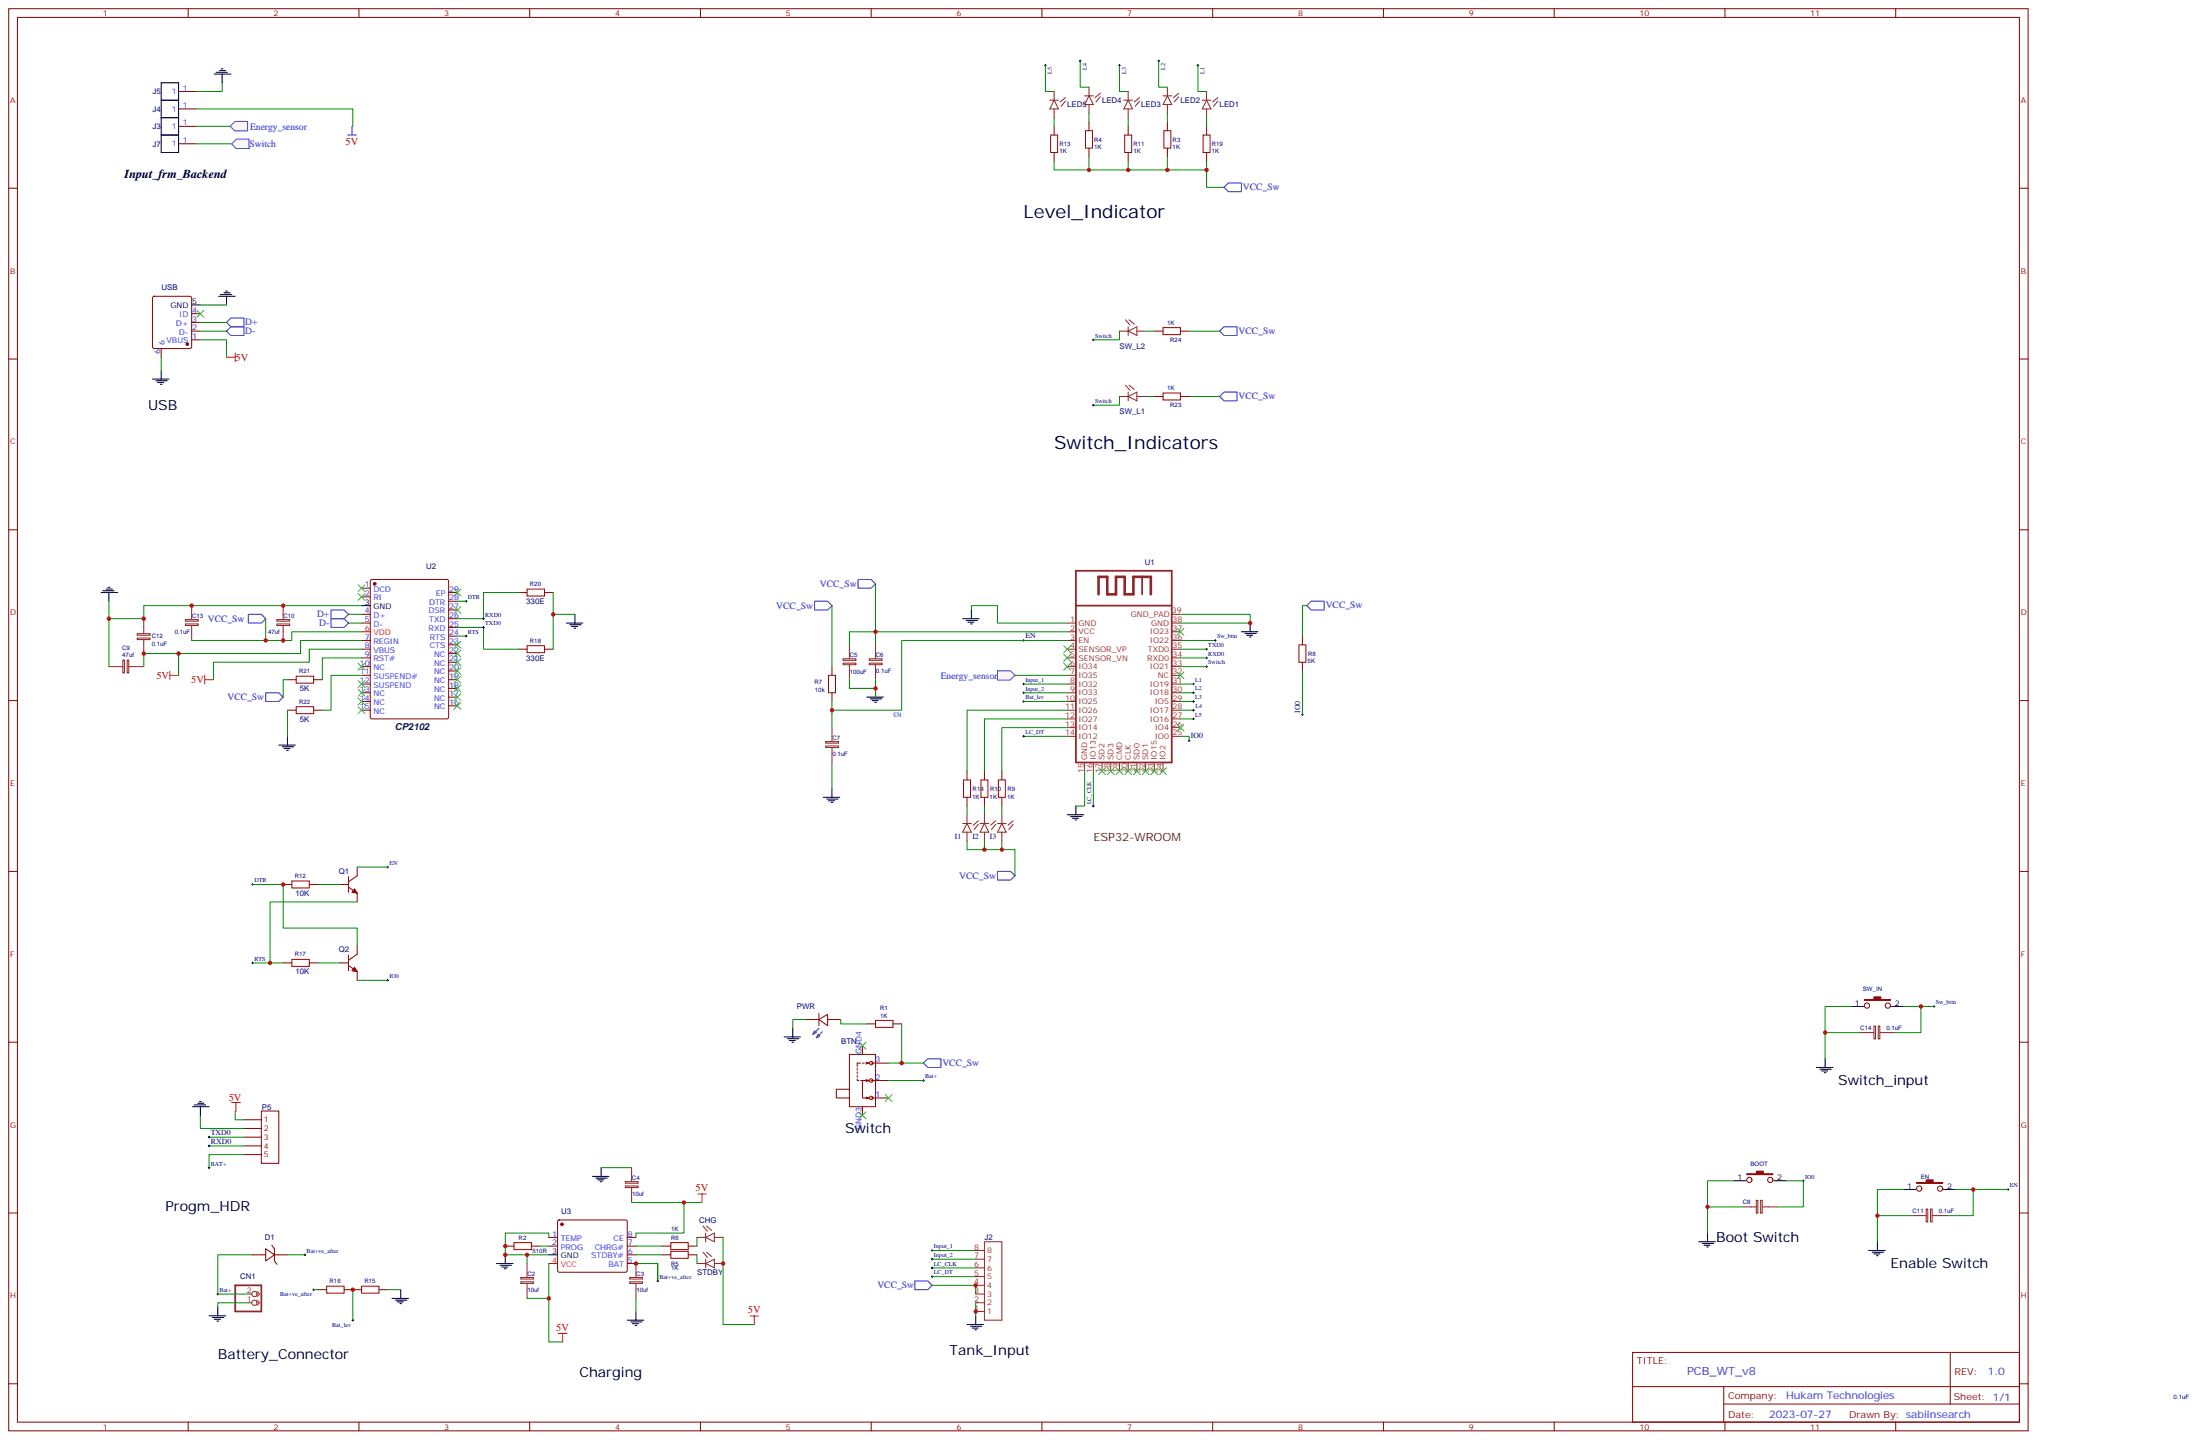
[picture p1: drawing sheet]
<svg xmlns="http://www.w3.org/2000/svg" width="891mm" height="583mm" viewBox="0 0 891 583" stroke-linecap="round" stroke-linejoin="round" font-family="sans-serif">
<path d="M105.8 449.8h7.1v21.2h-7.1z" fill="#fff" stroke="#800000" stroke-width=".4"/>
<path d="M98.8 453.3h7M98.8 456.8h7M98.8 460.4h7M98.8 463.9h7M98.8 467.4h7" fill="none" stroke="#800000" stroke-width=".4"/>
<g fill="none" stroke="#8c2424" stroke-width=".4">
<path d="M426.9 37v3.6M431.4 39.5l-2.1 1.8M439.2 38.8h3.5M441 38.8l1.7 3.5h-3.5zM441 35.3v3.5M445.6 39.2l-1.8 2.1M445.6 37.7l-2.2 1.8M456.8 37v3.6M461.4 39.5l-2.1 1.8M471 38.8h3.5M472.7 38.8l1.8 3.5h-3.5zM472.7 35.3v3.5"/>
<path d="M477.3 39.2l-1.8 2.1M477.3 37.7l-2.1 1.8M488.6 37v3.6M493.2 39.5l-2.1 1.8M425.1 40.6h3.5M426.9 40.6l1.7 3.5h-3.5zM426.9 44.1v3.5M431.4 40.9l-1.7 2.1M441 42.3v3.6M455.1 40.6h3.5M456.8 44.1v3.5M456.8 40.6l1.8 3.5h-3.5z"/>
<path d="M461.4 40.9l-1.7 2.1M472.7 42.3v3.6M486.8 40.6h3.6M488.6 40.6l1.8 3.5h-3.6zM488.6 44.1v3.5M493.2 40.9l-1.8 2.1M455.8 155.9l1.8 2.1M456.8 158.8v3.5M457.2 155.9l2.1 1.8M453.3 160.5h3.5M456.8 160.5l3.6-1.7v3.5zM460.4 160.5h3.5"/>
<path d="M55.6 256.5h5.1v.7h-5.1zM55.6 258.3h5.1v.6h-5.1zM58.2 250.5v6M58.2 258.9v5.7M75.1 252.6h5.2v.6h-5.2zM75.1 250.8h5.2v.7h-5.2zM77.6 245.2v5.6M77.6 253.3v6M112.1 252.6h5.2v.6h-5.2zM112.1 250.8h5.2v.7h-5.2zM114.7 245.2v5.6M114.7 253.3v6"/>
<path d="M432.2 259.3h3.5M432.2 255.8h3.5M432.2 252.2h3.5M474.5 259.3h3.5M474.5 255.8h3.5M474.5 252.2h3.5M474.5 248.7h3.5M44.1 269.9h5.6M49.7 267.2h.7v5.2h-.7zM51.5 267.2h.6v5.2h-.6zM52.2 269.9h6M341.4 268.5h5.2v.6h-5.2z"/>
<path d="M341.4 266.7h5.2v.6h-5.2zM344 261.1v5.6M344 269.2v6M352 268.5h5.2v.6h-5.2zM352 266.7h5.2v.6h-5.2zM354.5 261.1v5.6M354.5 269.2v6M432.2 276.9h3.5M432.2 273.4h3.5M432.2 269.9h3.5M432.2 266.3h3.5M432.2 262.8h3.5"/>
<path d="M474.5 276.9h3.5M474.5 273.4h3.5M474.5 269.9h3.5M474.5 266.3h3.5M474.5 262.8h3.5M336.9 294.6v5.6M432.2 298.1h3.5M432.2 294.6h3.5M432.2 291h3.5M432.2 287.5h3.5M432.2 284h3.5M432.2 280.5h3.5"/>
<path d="M474.5 298.1h3.5M474.5 294.6h3.5M474.5 291h3.5M474.5 287.5h3.5M474.5 284h3.5M474.5 280.5h3.5M334.4 302h5.1v.6h-5.1zM334.4 300.2h5.1v.6h-5.1zM336.9 302.7v6M439.2 308.7v3.5M442.7 308.7v3.5M446.3 308.7v3.5"/>
<path d="M449.8 308.7v3.5M453.3 308.7v3.5M456.8 308.7v3.5M460.4 308.7v3.5M463.9 308.7v3.5M467.4 308.7v3.5M471 308.7v3.5M753.2 418h5.6M758.8 415.4h.7v5.2h-.7zM760.6 415.4h.6v5.2h-.6zM761.3 418h6M253.2 478.4h5.2v.6h-5.2z"/>
<path d="M255.8 472.7v5.7M253.2 480.1h5.2v.7h-5.2zM255.8 480.8v6M284.7 496.4l1.8 2.1M285.8 499.2v3.5M286.1 496.4l2.1 1.7M705.6 488.6h5.6M711.2 486h.6v5.1h-.6zM713 486h.6v5.1h-.6zM713.7 488.6h6M774.3 492.1h5.7M780 489.5h.6v5.2h-.6z"/>
<path d="M781.8 489.5h.6v5.2h-.6zM782.5 492.1h6M210.9 518.9h5.2v.7h-5.2zM210.9 517.2h5.2v.6h-5.2zM213.4 511.5v5.7M213.4 519.6v6M255 518.9h5.2v.7h-5.2zM255 517.2h5.2v.6h-5.2zM257.5 511.5v5.7M257.5 519.6v6M282.2 500.9h3.6M282.2 511.5h3.6"/>
<path d="M284.7 506.9l1.8 2.2M285.8 500.9l3.5-1.7v3.5zM285.8 509.8v3.5M285.8 511.5l3.5-1.7v3.5zM286.1 506.9l2.1 1.8M289.3 500.9h3.5M289.3 511.5h3.5M395.1 516.8h3.5M395.1 513.3h3.5M395.1 506.2h3.5M395.1 509.8h3.5M398.6 502.7h7.1v31.8h-7.1z"/>
<path d="M100.5 523.9h1.5M100.5 527.4h1.5M104.1 522.8l1 1.1-1 1M104.1 526.3l1 1.1-1 1.1M395.1 523.9h3.5M395.1 527.4h3.5M395.1 520.3h3.5M395.1 530.9h3.5"/>
<circle cx="103" cy="523.9" r="1.06"/>
<circle cx="103" cy="527.4" r="1.06"/>
</g>
<path d="M435.7 231.1h38.8v77.6h-38.8zM462.5 233.5v7.1M435.7 245.2h38.8M95.2 520.3h10.6v10.6h-10.6z" fill="none" stroke="#8c2424" stroke-width=".71"/>
<path d="M444.9 240.6v-7.1h3.5v7.1h3.5v-7.1h3.5v7.1h3.6v-7.1h7v7.1" fill="none" stroke="#8c2424" stroke-width="1.1"/>
<g fill="none" stroke="#a10000" stroke-width=".4">
<path d="M425.4 54.7h2.9v7h-2.9zM439.6 52.9h2.8v7.1h-2.8zM455.4 54.7h2.9v7h-2.9zM471.3 52.9h2.8v7.1h-2.8zM487.2 54.7h2.8v7h-2.8zM471 159.1h7v2.8h-7zM213.4 238.5h7.1v2.8h-7.1zM119.9 273.8h7.1v2.8h-7.1zM213.4 261.4h7.1v2.8h-7.1zM335.5 273.4h2.8v7.1h-2.8zM526 261.1h2.8v7h-2.8zM119.9 286.1h7.1v2.8h-7.1z"/>
<path d="M208.1 503.1h7.1v2.8h-7.1zM271.6 506.6h7.1v2.8h-7.1zM271.6 503.1h7.1v2.8h-7.1zM132.3 520.7h7v2.8h-7zM146.4 520.7h7.1v2.8h-7.1z"/>
</g>
<g fill="none" stroke="#870000" stroke-width=".4">
<path d="M3.5 3.5h817.8v575.8h-817.8zM7.1 7.1h810.6v568.6h-810.6zM76.2 3.5v3.6M145.3 3.5v3.6M214.5 3.5v3.6M283.6 3.5v3.6M352.8 3.5v3.6M421.9 3.5v3.6M491.1 3.5v3.6M560.2 3.5v3.6M629.4 3.5v3.6M698.5 3.5v3.6"/>
<path d="M767.6 3.5v3.6M426.9 51.2v3.5M441 49.4v3.5M441 60v3.5M456.8 51.2v3.5M472.7 49.4v3.5M472.7 60v3.5M488.6 51.2v3.5M3.5 76.2h3.6M426.9 61.7v3.6M456.8 61.7v3.6M488.6 61.7v3.6"/>
<path d="M817.7 76.2h3.6M62 120.2l.4-.3 15 .3 .2 20.2-.2 .5-15 .2-.5-.2-.2-20.3zM77.6 127h3.5M77.6 130.5h3.5M77.6 134.1h3.5M77.6 137.6h3.5M3.5 145.3h3.6M65.3 141.1v3.5M817.7 145.3h3.6M467.4 160.5h3.6M478 160.5h3.5M3.5 214.5h3.6"/>
<path d="M817.7 214.5h3.6M146.4 238.1h3.5M150.2 234.8l.4-.2h30.4l.6 .4 .1 55.3-.5 .7h-30.6l-.6-.4-.1-55.3zM181.7 239.9h3.5M209.9 239.9h3.5M220.5 239.9h3.5M146.4 241.7h3.5M146.4 248.7h3.5M146.4 252.2h3.5M146.4 259.3h3.5M181.7 257.5h3.5M181.7 254h3.5"/>
<path d="M181.7 250.5h3.5M181.7 246.9h3.5M181.7 243.4h3.5M527.4 257.5v3.6M116.4 275.2h3.5M127 275.2h3.5M146.4 262.8h3.5M146.4 266.3h3.5M146.4 269.9h3.5M146.4 273.4h3.5M146.4 276.9h3.5M181.7 278.7h3.5"/>
<path d="M181.7 275.2h3.5M181.7 271.6h3.5M181.7 268.1h3.5M181.7 264.6h3.5M181.7 261.1h3.5M209.9 262.8h3.5M220.5 262.8h3.5M336.9 269.9v3.5M527.4 268.1v3.5M3.5 283.6h3.6M116.4 287.5h3.5M127 287.5h3.5"/>
<path d="M146.4 280.5h3.5M146.4 284h3.5M146.4 287.5h3.5M181.7 285.7h3.5M181.7 282.2h3.5M336.9 280.5v3.5M817.7 283.6h3.6M3.5 352.8h3.6M817.7 352.8h3.6M3.5 421.9h3.6M344 426.9h10.5v21.1h-10.5zM347.1 436.7v.7h.7"/>
<path d="M347.1 432.5v.7M347.1 433.9v.7M347.1 435.3v.7M348.5 430.4h-1.4v1.4M348.5 437.4h.7M349.2 423.3v3.6M349.2 430.4h.8M350.7 430.4h.7M350.7 430l1.4 .4-1.4 .3M350.7 437.1l1.4 .3M352.1 437.4h-2.9v7.1h2.9M352.1 437.4l-1.4 .4"/>
<path d="M352.8 430.4h7M352.8 437.4h7M817.7 421.9h3.6M344 441h-5.3v3.5h5.3M349.2 448v3.6M350.7 444.1l1.4 .4M352.1 444.5l-1.4 .4M352.8 444.5h7M3.5 491.1h3.6M226 494.1l.5-.2h26.8l.5 .2 .2 .5-.1 20-.6 .5-27.1-.1-.4-.7v-19.7zM817.7 491.1h3.6M204.6 504.5h3.5"/>
<path d="M215.2 504.5h3.5M222.2 504.5h3.6M222.2 500.9h3.6M254 504.5h3.5M254 508h3.5M254 500.9h3.5M254 511.5h3.5M268.1 504.5h3.5M268.1 508h3.5M278.7 504.5h3.5M278.7 508h3.5M128.8 522.1h3.5"/>
<path d="M139.3 522.1h7.1M153.5 522.1h3.5M661.1 547.5h156.6v28.2h-156.6zM789.7 547.5v20.9M3.5 560.2h3.6M76.2 575.7v3.6M145.3 575.7v3.6M214.5 575.7v3.6M283.6 575.7v3.6M352.8 575.7v3.6M421.9 575.7v3.6M491.1 575.7v3.6"/>
<path d="M560.2 575.7v3.6M629.4 575.7v3.6M661.1 561.4h156.5M698 568.4h119.6M698 561.4v14.1M698.5 575.7v3.6M767.6 575.7v3.6M817.7 560.2h3.6"/>
<circle cx="756" cy="407.1" r="1.06"/>
<circle cx="764.5" cy="407.1" r="1.06"/>
<circle cx="352.8" cy="437.4" r=".71"/>
<circle cx="352.8" cy="430.4" r=".71"/>
<circle cx="352.8" cy="444.5" r=".71"/>
<circle cx="708.4" cy="477.7" r="1.06"/>
<circle cx="716.8" cy="477.7" r="1.06"/>
<circle cx="777.2" cy="481.2" r="1.06"/>
<circle cx="785.6" cy="481.2" r="1.06"/>
</g>
<g fill="none" stroke="#000" stroke-width=".4">
<path d="M423 26.5h.7M423.3 26.1v.7M437.1 24.7h.7M437.4 24.3v.7M453 26.5h.7M453.3 26.1v.7M468.8 24.7h.7M469.2 24.3v.7M484.7 26.5h.7M485.1 26.1v.7M88.5 119.9h6.7M89.3 119.2h4.5"/>
<path d="M90.7 118.5h2.4M91.4 117.8h.7M91.7 119.9v3.6M77.6 123.5h3.5M61.7 153.5h6.7M63.1 154.2h4.6M63.9 154.9h2.4M64.9 155.6h.7M65.3 149.9v3.6M442.4 164h.7M442.7 163.7v.7M40.9 239.9h6.7"/>
<path d="M41.6 239.2h4.6M43 238.5h2.5M43.7 237.8h.7M44.1 239.9v3.5M146.4 245.2h3.5M195.4 250.5h.7M195.4 254h.7M195.8 250.1v.7M195.8 253.6v.8M229.3 252.2h6.7M230.7 252.9h4.6M231.4 253.6h2.5"/>
<path d="M232.5 254.4h.7M232.8 248.7v3.5M389.8 250.5h6.7M391.2 251.2h4.6M391.9 251.9h2.5M393 252.6h.7M393.3 246.9v3.6M414.2 259.3h.7M414.5 258.9v.7M502.7 255.8h6.7M504.1 256.5h4.6M504.8 257.2h2.5"/>
<path d="M505.9 257.9h.7M506.2 252.2v3.6M354.5 278.7v3.5M483 276.9h.7M483.3 276.6v.7M488.2 266.3h.7M488.2 262.8h.7M488.2 269.9h.7M488.6 262.5v.7M488.6 266v.7M488.6 269.5v.7M116.4 298.1v3.5"/>
<path d="M351 282.2h6.7M352.4 282.9h4.6M353.1 283.6h2.5M354.2 284.3h.7M414.2 298.1h.7M414.5 297.7v.7M481.2 299.9h.7M481.5 299.5v.7M483 280.5h.7M483.3 280.1v.7M527 289.3h.8M527.4 288.9v.7"/>
<path d="M112.9 301.6h6.7M114.3 302.3h4.6M115 303h2.5M116.1 303.7h.7M336.9 319.3v3.5M333.4 322.8h6.7M334.8 323.5h4.6M335.5 324.2h2.5M336.5 324.9h.8M432.2 329.8h6.7M433.6 330.6h4.5M434.3 331.3h2.4"/>
<path d="M435.3 332h.7M435.7 326.3v3.5M749.7 407.5h4.9M765.9 407.5h4.9M782.8 407.5h.7M783.2 407.1v.7M373.6 437.4h.7M373.9 437.1v.7M735.5 432.2h6.7M737 432.9h4.5M737.7 433.6h2.4M738.7 434.3h.7"/>
<path d="M739.1 428.6v3.6M239.9 476.2h6.7M241.3 477h4.6M242 477.7h2.5M243.1 478.4h.7M243.4 472.7v3.5M702 478h5M718.3 478h4.9M729.9 478h.7M730.2 477.7v.7M691.4 499.2v3.5M770.8 481.5h5"/>
<path d="M787 481.5h5M812.8 481.5h.7M813.2 481.2v.7M201.1 511.5h6.7M202.5 512.2h4.6M203.2 512.9h2.5M204.3 513.6h.7M204.6 508v3.5M222.2 508h3.6M266 518.6h.7M266.3 518.2v.7M377.1 506.2h.7"/>
<path d="M377.1 516.8h.7M377.1 513.3h.7M377.1 509.8h.7M377.5 505.9v.7M377.5 509.4v.7M377.5 512.9v.7M377.5 516.5v.7M687.9 502.7h6.7M689.3 503.4h4.6M690 504.1h2.5M691.1 504.8h.7M756.7 506.2h6.7"/>
<path d="M758.1 506.9h4.6M758.8 507.6h2.5M759.9 508.4h.7M760.2 502.7v3.5M84.7 532.7h6.7M86.1 533.4h4.6M86.8 534.1h2.5M87.8 523.9h.7M87.8 534.8h.7M88.2 523.5v.7M88.2 529.2v3.5M126.6 522.1h.8"/>
<path d="M127 521.8v.7M142.5 534.5h.7M142.9 534.1v.7M158.7 525.6h6.8M160.2 526.3h4.5M160.9 527h2.4M161.9 527.8h.7M162.3 522.1v3.5M254 534.5h6.7M255.4 535.2h4.6M256.1 535.9h2.5M257.2 536.6h.7"/>
<path d="M257.5 530.9v3.6M391.6 536.2h6.7M393 536.9h4.6M393.7 537.6h2.5M394.8 538.3h.7M395.1 532.7v3.5"/>
</g>
<g fill="#870000" stroke="#870000" stroke-width=".4">
<path d="M776.1 478.7h3.9v-1h2.8v1h3.9v.4h-10.6z"/>
<path d="M707.3 475.2h3.9v-1.1h2.8v1.1h3.9v.3h-10.6z"/>
<path d="M754.9 404.6h3.9v-1h2.8v1h3.9v.4h-10.6z"/>
<circle cx="75.8" cy="139.3" r=".53"/>
<circle cx="227.5" cy="495.7" r=".53"/>
<circle cx="151.7" cy="236.4" r=".53"/>
</g>
<g fill="none" stroke="#008700" stroke-width=".4">
<path d="M423.3 26.5v10.5h3.6M437.4 24.7v10.6h3.6M453.3 26.5v10.5h3.5M469.2 24.7v10.6h3.5M485.1 26.5v10.5h3.5M426.9 47.6v3.6M441 45.9v3.5M456.8 47.6v3.6M472.7 45.9v3.5M488.6 47.6v3.6M426.9 65.3v3.5h29.9M441 63.5v5.3"/>
<path d="M456.8 65.3v3.5h15.9M472.7 63.5v5.3h15.9M488.6 65.3v10.5h7.1M81.1 137.6h10.6v7M81.1 123.5h10.6M81.1 130.5h10.6M81.1 134.1h10.6M65.3 144.6v5.3M453.3 160.5v3.5h-10.6M463.9 160.5h3.5M481.5 160.5h12.4M209.9 239.9h-14.1v10.6h-10.6"/>
<path d="M224 239.9v8.8M354.5 236.4v19.4h77.7M44.1 243.4v26.5M77.6 259.3h30M107.6 250.5v8.8h10.6v-3.5h28.2M141.1 248.7h5.3M141.1 252.2h5.3M146.4 259.3h-24.7v5.3h-63.5v5.3M146.4 245.2h-88.2v5.3h-14.1M185.2 254h10.6v8.8h14.1M232.8 248.7h-8.8v14.1M336.9 245.2v24.7"/>
<path d="M393.3 246.9v-1.7h10.6v7h28.3M432.2 259.3h-67.1v28.2h-28.2v-3.5M478 248.7h28.2v3.5h-28.2M529.2 245.2h-1.8v12.3M72.3 264.6v8.8M116.4 275.2h-1.7v7M146.4 266.3h-15.9v8.9M146.4 262.8h-21.2v5.3h-38.8v7.1M146.4 273.4h-12.3v14.1h-3.6M344 261.1v-5.3h10.5v5.3M344 275.2v3.5h10.5M354.5 275.2v7"/>
<path d="M478 269.9h10.6M478 266.3h10.6M478 262.8h10.6M478 276.9h5.3M527.4 271.6v17.7M116.4 287.5v10.6M336.9 287.5v7.1M414.5 298.1h17.7M478 298.1h3.5v1.8M478 280.5h5.3M336.9 308.7v10.6M439.2 312.2v14.1h-3.5"/>
<path d="M442.7 312.2v14.1M739.1 418h14.1M749.7 407.5h-10.6v21.1M770.8 407.5h12.4M777.9 407.5v10.5h-10.6M359.8 437.4h14.1M359.8 430.4h14.1M81.1 451.6v5.2h17.7M95.2 449.8v3.5h3.6M84.7 463.9h14.1M98.8 467.4h-14.1v5.3M243.4 472.7h12.4"/>
<path d="M702 478h-10.6v21.2M723.2 478h7v10.6h-10.5M255.8 486.8h21.1M284 486.8h-7.1v12.4h-19.4v1.7M691.4 488.6h14.2M760.2 492.1h14.1M770.8 481.5h-10.6v21.2M792 481.5h21.2M799 481.5v10.6h-10.5M102.3 508h-14.1v15.9h12.3M213.4 508v3.5M218.7 504.5h3.5"/>
<path d="M222.2 500.9v-1.7h-17.6v8.8h17.6M222.2 511.5v31.8h5.3M257.5 511.5h8.8v7.1M257.5 504.5h10.6M257.5 508h10.6M282.2 500.9v3.6M282.2 508v3.5M292.8 500.9v35.3M377.5 516.8h17.6M377.5 513.3h17.6M377.5 506.2h17.6M377.5 509.8h17.6"/>
<path d="M100.5 527.4h-12.3v1.8M127 522.1h1.8M142.9 522.1v12.4M157 522.1h5.3M213.4 525.6h8.8M257.5 525.6v5.3M377.5 520.3h17.6v3.6M395.1 527.4v5.3"/>
</g>
<g fill="none" stroke="#3c3" stroke-width=".4">
<path d="M79.7 125.6l2.8 2.8M82.5 125.6l-2.8 2.8M145 236.7l2.8 2.8M147.8 236.7l-2.8 2.8M183.8 238.5l2.8 2.8M186.6 238.5l-2.8 2.8M145 240.2l2.8 2.9M147.8 240.2l-2.8 2.9M183.8 259.6l2.8 2.9M183.8 245.5l2.8 2.9M186.6 259.6l-2.8 2.9M186.6 245.5l-2.8 2.9"/>
<path d="M145 268.5l2.8 2.8M145 275.5l2.8 2.8M145 279l2.8 2.9M147.8 268.5l-2.8 2.8M147.8 275.5l-2.8 2.8M147.8 279l-2.8 2.9M183.8 277.3l2.8 2.8M183.8 266.7l2.8 2.8M183.8 263.2l2.8 2.8M186.6 277.3l-2.8 2.8M186.6 266.7l-2.8 2.8M186.6 263.2l-2.8 2.8"/>
<path d="M430.7 264.9l2.9 2.9M430.7 261.4l2.9 2.8M433.6 264.9l-2.9 2.9M433.6 261.4l-2.9 2.8M476.6 272l2.8 2.8M479.4 272l-2.8 2.8M145 282.6l2.8 2.8M145 286.1l2.8 2.8M147.8 282.6l-2.8 2.8M147.8 286.1l-2.8 2.8M183.8 284.3l2.8 2.9M183.8 280.8l2.8 2.8"/>
<path d="M186.6 284.3l-2.8 2.9M186.6 280.8l-2.8 2.8M476.6 293.2l2.8 2.8M479.4 293.2l-2.8 2.8M444.9 310.8l2.8 2.8M447.7 310.8l-2.8 2.8M448.4 310.8l2.8 2.8M451.2 310.8l-2.8 2.8M451.9 310.8l2.8 2.8M454.7 310.8l-2.8 2.8M455.4 310.8l2.9 2.8M458.3 310.8l-2.9 2.8"/>
<path d="M459 310.8l2.8 2.8M461.8 310.8l-2.8 2.8M462.5 310.8l2.8 2.8M465.3 310.8l-2.8 2.8M347.8 421.9l2.9 2.8M350.7 421.9l-2.9 2.8M347.8 450.1l2.9 2.9M350.7 450.1l-2.9 2.9M358.4 443.1l2.8 2.8M361.2 443.1l-2.8 2.8"/>
</g>
<path d="M146.4 255.8h3.5M222.2 511.5h3.6" fill="none" stroke="#f00" stroke-width=".4"/>
<path d="M93.5 128.8h5.3v3.5h-5.3l-1.8-1.8zM93.5 132.3h5.3v3.5h-5.3l-1.8-1.7zM347.5 234.6h5.3l1.7 1.8-1.7 1.7h-5.3zM100.5 248.7h5.3l1.8 1.8-1.8 1.7h-5.3zM134.1 246.9h5.2l1.8 1.8-1.8 1.8h-5.2zM134.1 250.5h5.2l1.8 1.7-1.8 1.8h-5.2zM107.6 280.5h5.3l1.8 1.7-1.8 1.8h-5.3z" fill="none" stroke="#00f" stroke-width=".4"/>
<path d="M91.7 144.6h3.5M95.2 142.9v3.5M68.8 273.4h3.5M68.8 271.6v3.6M82.9 275.2h3.5M82.9 273.4v3.5" fill="none" stroke="#f30" stroke-width=".4"/>
<path d="M403.8 271.6h5.3l1.9 1.8-2 1.9h-5.1z" fill="#fff7f7" stroke="#420aff" stroke-width=".4"/>
<path d="M90 33.5v3.5h-10.6M79.4 44.1h63.5v7.1M79.4 51.2h14.1M79.4 58.2h14.1M478 259.3h14.1M411 273.4h21.2M414.5 276.9h17.7M414.5 280.5h17.7M414.5 284h17.7" fill="none" stroke="#008700" stroke-width=".4"/>
<path d="M65.3 33.5h7v7.1h-7zM65.3 40.6h7v7h-7zM65.3 47.6h7v7.1h-7zM65.3 54.7h7v7h-7zM491.8 259.3h.7M492.1 258.9v.7M414.2 276.9h.7M414.5 276.6v.7M414.2 280.5h.7M414.2 284h.7M414.5 280.1v.7M414.5 283.6v.7" fill="none" stroke="#000" stroke-width=".4"/>
<path d="M430.7 268.5l2.9 2.8M433.6 268.5l-2.9 2.8" fill="none" stroke="#3c3" stroke-width=".4"/>
<path d="M72.3 37h7.1M72.3 44.1h7.1M72.3 51.2h7.1M72.3 58.2h7.1" fill="none" stroke="#870000" stroke-width=".4"/>
<g fill="#fff7f7" stroke="#420aff" stroke-width=".4">
<path d="M93.2 51.1l2-1.9h5l.1 3.7h-5.3z"/>
<path d="M93.8 58.3l2-2h5l.1 3.8h-5.3z"/>
</g>
<g fill="none" stroke="#00f" stroke-width=".4">
<path d="M140.8 54.6h3.5M142.6 51.1v3.5M495.7 75.8l1.7-1.7h5.3v3.5h-5.3zM493.9 134.1l1.8-1.8h5.2v3.5h-5.2zM493.9 160.5l1.8-1.7h5.2v3.5h-5.2zM329.8 243.4h5.3l1.8 1.8-1.8 1.7h-5.3zM529.2 245.2l1.7-1.8h5.3v3.5h-5.3zM403.9 352.8h5.3l1.8 1.7-1.8 1.8h-5.3zM329.8 417.3l.8 .7-1.5 .7zM331.3 418.7l.7 .8-1.4 .7zM331.6 416.3l-2.5 2.4M333 417.7l-2.4 2.5"/>
<path d="M373.9 430.4l1.8-1.8h5.3v3.6h-5.3zM370.4 518.6h5.3l1.8 1.7-1.8 1.8h-5.3z"/>
</g>
<g fill="none" stroke="#000" stroke-width=".4">
<path d="M86.8 30h6.7M87.5 29.3h4.6M88.9 28.6h2.5M89.6 27.9h.7M90 30v3.5M442.4 137.6h.7M442.7 137.2v.7M188.4 243.4h.7M188.4 257.5h.7M188.7 243.1v.7M188.7 257.2v.7M483 284h.7"/>
<path d="M483 287.5h.7M483 291h.7M483.3 283.6v.7M483.3 287.2v.7M483.3 290.7v.7M442.4 326.3h.7M442.7 326v.7M102 358.1h.7M102.3 357.7v.7M156.6 351h.7M157 350.7v.7M102 389.8h.7"/>
<path d="M102.3 389.5v.7M156.6 396.9h.7M157 396.5v.7M317.5 419.8h6.7M321 416.3v3.5M318.9 420.5h4.6M319.6 421.2h2.5M320.7 421.9h.7M78 448h6.7M78.7 447.3h4.6M80.1 446.6h2.4M80.8 445.9h.7"/>
<path d="M81.1 448v3.6M84.3 472.7h.7M84.3 463.9h.7M84.3 460.4h.7M84.7 460v.7M84.7 463.5v.8M84.7 472.4v.7M123.1 508h.7M123.5 507.6v.8"/>
</g>
<path d="M471 132.6h7v2.9h-7zM390.2 315.7h2.8v7.1h-2.8zM397.2 315.7h2.8v7.1h-2.8zM404.3 315.7h2.8v7.1h-2.8zM118.2 356.7h7v2.8h-7zM118.2 388.4h7v2.8h-7zM354.5 413.1h7.1v2.8h-7.1z" fill="none" stroke="#a10000" stroke-width=".4"/>
<g fill="none" stroke="#870000" stroke-width=".4">
<path d="M467.4 134.1h3.6M478 134.1h3.5M391.6 312.2v3.5M398.6 312.2v3.5M405.7 312.2v3.5M391.6 322.8v3.5M398.6 322.8v3.5M405.7 322.8v3.5M114.7 358.1h3.5M125.2 358.1h3.6M137.6 358.1h3.5M141.1 359.1l3.5 2.5v3.5"/>
<path d="M141.1 354.9v6.3M144.6 351v3.5l-3.5 2.5M114.7 389.8h3.5M125.2 389.8h3.6M137.6 389.8h3.5M141.1 390.9l3.5 2.4v3.6M141.1 386.6v6.4M144.6 382.8v3.5l-3.5 2.5M326.3 412.7h5.3M331.6 412.7l3.5-2.1v4.6zM331.6 410.3v4.9M335.1 412.7h5.3"/>
<path d="M351 414.5h3.5M361.6 414.5h3.5M102.3 508h5.3M107.6 505.5l3.5 2.5-3.5 2.5zM110.1 504.1l1 1.4v5l1.1 1.4M111.1 508h5.3"/>
</g>
<g fill="none" stroke="#8c2424" stroke-width=".4">
<path d="M453.3 134.1h3.5M455.8 129.5l1.8 2.1M456.8 134.1l3.6-1.8v3.5zM456.8 132.3v3.5M457.2 129.5l2.1 1.7M460.4 134.1h3.5M389.8 333.4h3.5M391.6 333.4l1.7 3.5h-3.5zM391.6 329.8v3.6M391.6 336.9v3.5M396.2 333.7l-1.8 2.1M396.2 332.3l-2.1 1.8"/>
<path d="M396.9 333.4h3.5M398.6 333.4l1.8 3.5h-3.5zM398.6 329.8v3.6M398.6 336.9v3.5M403.2 333.7l-1.7 2.1M403.2 332.3l-2.1 1.8M403.9 333.4h3.6M405.7 333.4l1.8 3.5h-3.6zM405.7 329.8v3.6M405.7 336.9v3.5M410.3 333.7l-1.8 2.1M410.3 332.3l-2.1 1.8"/>
</g>
<g fill="none" stroke="#008700" stroke-width=".4">
<path d="M453.3 134.1v3.5h-10.6M463.9 134.1h3.5M481.5 134.1h12.4M185.2 243.4h3.5M185.2 257.5h3.5M432.2 294.6h-26.5v17.6M432.2 291h-33.6v21.2M432.2 287.5h-40.6v24.7M478 284h5.3M478 287.5h5.3M478 291h5.3M391.6 326.3v3.5"/>
<path d="M398.6 326.3v3.5M405.7 326.3v3.5M102.3 358.1h12.4v17.6h29.9v7.1M128.8 358.1h8.8M144.6 351h12.4M391.6 340.4v3.6h19.4v10.5M398.6 340.4v3.6M405.7 340.4v3.6M144.6 365.1h-35.2v24.7M102.3 389.8h12.4M128.8 389.8h8.8M144.6 396.9h12.4"/>
<path d="M326.3 412.7h-5.3v3.6M340.4 412.7v1.8h10.6M365.1 414.5v15.9M84.7 460.4h14.1M116.4 508h7.1M292.8 536.2h12.4"/>
</g>
<path d="M476.6 254.4l2.8 2.8M479.4 254.4l-2.8 2.8M183.8 273.8l2.8 2.8M183.8 270.2l2.8 2.8M186.6 273.8l-2.8 2.8M186.6 270.2l-2.8 2.8M466 310.8l2.8 2.8M468.8 310.8l-2.8 2.8M469.5 310.8l2.9 2.8M472.4 310.8l-2.9 2.8" fill="none" stroke="#3c3" stroke-width=".4"/>
<path d="M93.8 446.3h3.5M95.5 446.3v3.5M282.5 483.4h3.5M284.3 483.4v3.5M226.1 539.8h3.5M227.8 539.8v3.5M303.7 532.8h3.5M305.4 532.8v3.5" fill="none" stroke="#f00" stroke-width=".4"/>
<g fill="#870000" stroke="#870000" stroke-width=".4">
<path d="M143.6 359.8l1 1.8-2.1-.4z"/>
<path d="M143.6 391.6l1 1.7-2.1-.3z"/>
</g>
<g fill="#c00">
<circle cx="760.2" cy="492.1" r=".88"/>
<circle cx="799" cy="481.5" r=".88"/>
<circle cx="354.5" cy="278.7" r=".88"/>
<circle cx="354.5" cy="255.8" r=".88"/>
<circle cx="336.9" cy="287.5" r=".88"/>
<circle cx="691.4" cy="488.6" r=".88"/>
<circle cx="506.2" cy="252.2" r=".88"/>
<circle cx="488.6" cy="68.8" r=".88"/>
<circle cx="456.8" cy="68.8" r=".88"/>
<circle cx="213.4" cy="508" r=".88"/>
<circle cx="222.3" cy="525.6" r=".88"/>
<circle cx="204.6" cy="508" r=".88"/>
<circle cx="204.6" cy="504.5" r=".88"/>
<circle cx="257.5" cy="511.5" r=".88"/>
<circle cx="292.8" cy="511.5" r=".88"/>
<circle cx="276.9" cy="486.8" r=".88"/>
<circle cx="472.7" cy="68.8" r=".88"/>
<circle cx="441" cy="68.8" r=".88"/>
<circle cx="142.9" cy="522.1" r=".88"/>
<circle cx="395.1" cy="520.3" r=".88"/>
<circle cx="395.1" cy="530.9" r=".88"/>
<circle cx="58.2" cy="264.6" r=".88"/>
<circle cx="44.1" cy="250.5" r=".88"/>
<circle cx="114.7" cy="245.2" r=".88"/>
<circle cx="58.2" cy="250.5" r=".88"/>
<circle cx="114.7" cy="259.3" r=".88"/>
<circle cx="72.3" cy="264.6" r=".88"/>
<circle cx="224" cy="248.7" r=".88"/>
<circle cx="739.1" cy="418" r=".88"/>
<circle cx="777.9" cy="407.5" r=".88"/>
<circle cx="77.6" cy="245.2" r=".88"/>
<circle cx="107.6" cy="259.3" r=".88"/>
<circle cx="365.1" cy="430.4" r=".88"/>
<circle cx="398.6" cy="344" r=".88"/>
<circle cx="405.7" cy="344" r=".88"/>
<circle cx="114.7" cy="358.1" r=".88"/>
<circle cx="109.4" cy="389.8" r=".88"/>
</g>
<g font-size="7.4">
<text x="414.5" y="88.2">Level_Indicator</text>
<text x="426.9" y="181.7">Switch_Indicators</text>
</g>
<g font-size="5.6">
<text x="60" y="165.8">USB</text>
<text x="744.4" y="439.2">Switch_input</text>
<text x="342.2" y="458.6">Switch</text>
<text x="67" y="490.4">Progm_HDR</text>
<text x="695" y="502.7">Boot Switch</text>
<text x="765.5" y="513.3">Enable Switch</text>
<text x="88.2" y="550.3">Battery_Connector</text>
<text x="384.5" y="548.6">Tank_Input</text>
<text x="234.6" y="557.4">Charging</text>
</g>
<text font-size="4.9" x="50.5" y="72.1">Input_frm_Backend</text>
<text font-size="4.6" fill="#330" x="442.7" y="340.4">ESP32-WROOM</text>
<text font-size="4.6" fill="#00f" x="683.2" y="556.5">PCB_WT_v8</text>
<g font-size="4.2" fill="#f00">
<text x="139.9" y="58.7">5V</text>
<text x="95.4" y="146.1">5V</text>
<text x="63.3" y="274.8">5V</text>
<text x="77.4" y="276.6">5V</text>
<text x="92.6" y="445.9">5V</text>
<text x="281.7" y="482.3">5V</text>
<text x="302.8" y="531.7">5V</text>
<text x="225.2" y="538.7">5V</text>
</g>
<g font-size="4.2" fill="#00f">
<text x="804.9" y="556.8">1.0</text>
<text x="723.3" y="566.3">Hukam Technologies</text>
<text x="716.4" y="574.1">2023-07-27</text>
</g>
<g font-size="3.9" fill="#00f">
<text x="101.2" y="52.5">Energy_sensor</text>
<text x="101" y="59.5">Switch</text>
<text x="503.3" y="76.9">VCC_Sw</text>
<text x="99.3" y="131.6">D+</text>
<text x="99.3" y="135.1">D-</text>
<text x="501.6" y="135.1">VCC_Sw</text>
<text x="501.6" y="161.6">VCC_Sw</text>
<text x="332" y="237.6">VCC_Sw</text>
<text x="84.1" y="251.7">VCC_Sw</text>
<text x="128.4" y="250">D+</text>
<text x="314.4" y="246.5">VCC_Sw</text>
<text x="536.8" y="246.3">VCC_Sw</text>
<text x="129.3" y="253.5">D-</text>
<text x="380.9" y="274.7">Energy_sensor</text>
<text x="92.1" y="283.4">VCC_Sw</text>
<text x="388.4" y="355.8">VCC_Sw</text>
<text x="381.6" y="431.7">VCC_Sw</text>
<text x="355.3" y="521.5">VCC_Sw</text>
</g>
<text font-size="3.9" fill="#033" x="159.9" y="295.6">CP2102</text>
<g font-size="3.9" fill="#800">
<text x="662.9" y="552.1">TITLE:</text>
<text x="791.5" y="556.8">REV:</text>
<text x="699.8" y="566.3">Company:</text>
<text x="791.1" y="566.9">Sheet: 1/1</text>
<text x="699.8" y="574">Date:</text>
<text x="748.8" y="574.1">Drawn By: sabiinsearch</text>
</g>
<g font-size="3.2" fill="#800">
<text x="41.6" y="6.5">1</text>
<text x="110.8" y="6.5">2</text>
<text x="179.9" y="6.5">3</text>
<text x="249.1" y="6.5">4</text>
<text x="318.2" y="6.5">5</text>
<text x="387.3" y="6.5">6</text>
<text x="456.5" y="6.5">7</text>
<text x="525.6" y="6.5">8</text>
<text x="594.8" y="6.5">9</text>
<text x="663.9" y="6.5">10</text>
<text x="733.1" y="6.5">11</text>
<text x="4.1" y="41.6">A</text>
<text x="818.3" y="41.6">A</text>
<text x="4.1" y="110.8">B</text>
<text x="818.3" y="110.8">B</text>
<text x="4.1" y="179.9">C</text>
<text x="818.3" y="179.9">C</text>
<text x="4.1" y="249.1">D</text>
<text x="818.3" y="249.1">D</text>
<text x="4.1" y="318.2">E</text>
<text x="818.3" y="318.2">E</text>
<text x="4.1" y="387.3">F</text>
<text x="818.3" y="387.3">F</text>
<text x="4.1" y="456.5">G</text>
<text x="818.3" y="456.5">G</text>
<text x="4.1" y="525.6">H</text>
<text x="818.3" y="525.6">H</text>
<text x="41.6" y="578.7">1</text>
<text x="110.8" y="578.7">2</text>
<text x="179.9" y="578.7">3</text>
<text x="249.1" y="578.7">4</text>
<text x="318.2" y="578.7">5</text>
<text x="387.3" y="578.7">6</text>
<text x="456.5" y="578.7">7</text>
<text x="525.6" y="578.7">8</text>
<text x="594.8" y="578.7">9</text>
<text x="663.9" y="578.7">10</text>
<text x="733.1" y="578.7">11</text>
</g>
<g font-size="3.2" fill="#000080">
<text x="61.8" y="38.2">J5</text>
<text x="446.3" y="41.7">LED4</text>
<text x="478" y="41.7">LED2</text>
<text x="61.8" y="45.2">J4</text>
<text x="432.2" y="43.5">LED5</text>
<text x="462.1" y="43.5">LED3</text>
<text x="493.9" y="43.5">LED1</text>
<text x="61.8" y="52.3">J3</text>
<text x="61.8" y="59.3">J7</text>
<text x="65.4" y="117.6">USB</text>
<text x="453.3" y="141.1">SW_L2</text>
<text x="453.3" y="167.6">SW_L1</text>
<text x="172.5" y="230.4">U2</text>
<text x="463.5" y="228.7">U1</text>
<text x="213.1" y="244.6">330E</text>
<text x="415.2" y="258.4">EN</text>
<text x="213.1" y="267.5">330E</text>
<text x="121.4" y="279.8">5K</text>
<text x="121.4" y="292.2">5K</text>
<text x="526.5" y="288.6" transform="rotate(-90 526.5 288.6)">IO0</text>
<text x="482.2" y="299">IO0</text>
<text x="386.7" y="339.8">I1</text>
<text x="393.7" y="339.8">I2</text>
<text x="400.8" y="339.8">I3</text>
<text x="137.1" y="353.8">Q1</text>
<text x="119.6" y="362.7">10K</text>
<text x="137.1" y="385.6">Q2</text>
<text x="119.6" y="394.5">10K</text>
<text x="322.7" y="408.6">PWR</text>
<text x="340.7" y="422.6">BTN</text>
<text x="106" y="449.4">P5</text>
<text x="85.4" y="459.5">TXD0</text>
<text x="85.4" y="463">RXD0</text>
<text x="227.2" y="491.5">U3</text>
<text x="283.1" y="494.9">CHG</text>
<text x="107.3" y="502.1">D1</text>
<text x="398.7" y="502.1">J2</text>
<text x="97.3" y="518">CN1</text>
<text x="282.4" y="516.1">STDBY</text>
</g>
<g font-size="3.2" fill="#00f">
<text x="69.6" y="38.1">1</text>
<text x="74.1" y="36.7">1</text>
<text x="69.6" y="45.2">1</text>
<text x="74.1" y="43.7">1</text>
<text x="69.6" y="52.2">1</text>
<text x="74.1" y="50.8">1</text>
<text x="69.6" y="59.3">1</text>
<text x="74.1" y="57.9">1</text>
<text x="71.3" y="131.9">D+</text>
<text x="72.5" y="128.4">ID</text>
<text x="77.8" y="126.6">4</text>
<text x="77.8" y="130.2">3</text>
<text x="72.4" y="135.5">D-</text>
<text x="77.8" y="133.7">2</text>
<text x="77.8" y="137.2">1</text>
<text x="64.9" y="143.3" transform="rotate(-90 64.9 143.3)">6</text>
<text x="66.7" y="139.8" transform="rotate(-90 66.7 139.8)">6</text>
<text x="67.5" y="139">VBUS</text>
<text x="147.7" y="237.8">1</text>
<text x="151.2" y="239.5">DCD</text>
<text x="181.9" y="239.5">29</text>
<text x="147.7" y="241.3">2</text>
<text x="151.2" y="243.1">RI</text>
<text x="173.8" y="244.8">DTR</text>
<text x="176.5" y="241.3">EP</text>
<text x="181.9" y="243.1">28</text>
<text x="147.7" y="248.4">4</text>
<text x="147.7" y="251.9">5</text>
<text x="151.2" y="250.1">D+</text>
<text x="173.6" y="248.4">DSR</text>
<text x="173.8" y="251.9">TXD</text>
<text x="181.9" y="250.1">26</text>
<text x="181.9" y="246.6">27</text>
<text x="151.2" y="253.6">D-</text>
<text x="173.5" y="255.4">RXD</text>
<text x="181.9" y="257.2">24</text>
<text x="181.9" y="253.6">25</text>
<text x="147.7" y="258.9">7</text>
<text x="147.7" y="262.5">8</text>
<text x="151.2" y="260.7">REGIN</text>
<text x="174" y="262.5">CTS</text>
<text x="174" y="258.9">RTS</text>
<text x="181.9" y="260.7">23</text>
<text x="145.7" y="269.5">10</text>
<text x="147.7" y="266">9</text>
<text x="151.2" y="264.2">VBUS</text>
<text x="151.2" y="267.8">RST#</text>
<text x="175.8" y="269.5">NC</text>
<text x="175.8" y="266">NC</text>
<text x="181.9" y="267.8">21</text>
<text x="181.9" y="264.2">22</text>
<text x="145.7" y="273">11</text>
<text x="151.2" y="271.3">NC</text>
<text x="151.2" y="274.8">SUSPEND#</text>
<text x="175.8" y="273">NC</text>
<text x="181.9" y="274.8">19</text>
<text x="181.9" y="271.3">20</text>
<text x="145.7" y="276.6">12</text>
<text x="145.7" y="280.1">13</text>
<text x="151.2" y="278.3">SUSPEND</text>
<text x="151.2" y="281.9">NC</text>
<text x="175.8" y="280.1">NC</text>
<text x="175.8" y="276.6">NC</text>
<text x="181.9" y="281.9">17</text>
<text x="181.9" y="278.3">18</text>
<text x="145.7" y="283.6">14</text>
<text x="145.7" y="287.2">15</text>
<text x="151.2" y="285.4">NC</text>
<text x="175.8" y="287.2">NC</text>
<text x="175.8" y="283.6">NC</text>
<text x="181.9" y="285.4">16</text>
<text x="151.2" y="288.9">NC</text>
<text x="348.9" y="426.9" transform="rotate(-90 348.9 426.9)">GND4</text>
<text x="354.5" y="430">3</text>
<text x="354.5" y="437.1">2</text>
<text x="354.5" y="444.1">1</text>
<text x="348.9" y="457.3" transform="rotate(-90 348.9 457.3)">GND3</text>
<text x="223.6" y="500.6">1</text>
<text x="227.1" y="502.4">TEMP</text>
<text x="248.5" y="502.4">CE</text>
<text x="254.2" y="500.6">8</text>
<text x="223.6" y="504.1">2</text>
<text x="227.1" y="505.9">PROG</text>
<text x="239.4" y="509.4">STDBY#</text>
<text x="240.8" y="505.9">CHRG#</text>
<text x="254.2" y="507.6">6</text>
<text x="254.2" y="504.1">7</text>
<text x="246.4" y="512.9">BAT</text>
<text x="254.2" y="511.2">5</text>
</g>
<g font-size="3.2">
<text x="69" y="124.9">GND</text>
<text x="77.8" y="123.1">5</text>
<text x="147.7" y="244.8">3</text>
<text x="151.2" y="246.6">GND</text>
<text x="751.2" y="407.1">1</text>
<text x="767.3" y="407.1">2</text>
<text x="703.5" y="477.7">1</text>
<text x="719.7" y="477.7">2</text>
<text x="772.3" y="481.2">1</text>
<text x="788.5" y="481.2">2</text>
<text x="223.6" y="507.6">3</text>
<text x="227.1" y="509.4">GND</text>
</g>
<g font-size="3.2" fill="#8d2323">
<text x="433.3" y="251.9">1</text>
<text x="458" y="249.8">GND_PAD</text>
<text x="474.5" y="248.4">39</text>
<text x="474.8" y="251.9">38</text>
<text x="433.3" y="255.4">2</text>
<text x="436.7" y="256.8">VCC</text>
<text x="436.7" y="253.3">GND</text>
<text x="465.6" y="256.8">IO23</text>
<text x="466.1" y="253.3">GND</text>
<text x="474.8" y="255.4">37</text>
<text x="433.3" y="262.5">4</text>
<text x="433.3" y="258.9">3</text>
<text x="436.7" y="263.9">SENSOR_VP</text>
<text x="436.7" y="260.3">EN</text>
<text x="464.8" y="263.9">TXD0</text>
<text x="465.6" y="260.3">IO22</text>
<text x="474.8" y="262.5">35</text>
<text x="474.8" y="258.9">36</text>
<text x="433.3" y="269.5">6</text>
<text x="433.3" y="266">5</text>
<text x="436.7" y="267.4">SENSOR_VN</text>
<text x="464.6" y="267.4">RXD0</text>
<text x="474.8" y="269.5">33</text>
<text x="474.8" y="266">34</text>
<text x="433.3" y="273">7</text>
<text x="436.7" y="274.5">IO35</text>
<text x="436.7" y="270.9">IO34</text>
<text x="465.6" y="270.9">IO21</text>
<text x="468.8" y="274.5">NC</text>
<text x="474.8" y="273">32</text>
<text x="433.3" y="280.1">9</text>
<text x="433.3" y="276.6">8</text>
<text x="436.7" y="281.5">IO33</text>
<text x="436.7" y="278">IO32</text>
<text x="465.6" y="281.5">IO18</text>
<text x="465.6" y="278">IO19</text>
<text x="474.8" y="280.1">30</text>
<text x="474.8" y="276.6">31</text>
<text x="431.3" y="287.2">11</text>
<text x="431.3" y="283.6">10</text>
<text x="436.7" y="285">IO25</text>
<text x="467.6" y="285">IO5</text>
<text x="474.8" y="287.2">28</text>
<text x="474.8" y="283.6">29</text>
<text x="431.3" y="290.7">12</text>
<text x="436.7" y="292.1">IO27</text>
<text x="436.7" y="288.6">IO26</text>
<text x="465.6" y="292.1">IO16</text>
<text x="465.6" y="288.6">IO17</text>
<text x="474.8" y="290.7">27</text>
<text x="431.3" y="297.7">14</text>
<text x="431.3" y="294.2">13</text>
<text x="436.7" y="299.2">IO12</text>
<text x="436.7" y="295.6">IO14</text>
<text x="467.6" y="299.2">IO0</text>
<text x="467.6" y="295.6">IO4</text>
<text x="474.8" y="297.7">25</text>
<text x="474.8" y="294.2">26</text>
<text x="440.3" y="307.6" transform="rotate(-90 440.3 307.6)">GND</text>
<text x="443.8" y="307.6" transform="rotate(-90 443.8 307.6)">IO13</text>
<text x="447.3" y="307.6" transform="rotate(-90 447.3 307.6)">SD2</text>
<text x="450.8" y="307.6" transform="rotate(-90 450.8 307.6)">SD3</text>
<text x="454.4" y="307.6" transform="rotate(-90 454.4 307.6)">CMD</text>
<text x="457.9" y="307.6" transform="rotate(-90 457.9 307.6)">CLK</text>
<text x="461.4" y="307.6" transform="rotate(-90 461.4 307.6)">SD0</text>
<text x="465" y="307.6" transform="rotate(-90 465 307.6)">SD1</text>
<text x="468.5" y="307.6" transform="rotate(-90 468.5 307.6)">IO15</text>
<text x="472" y="307.6" transform="rotate(-90 472 307.6)">IO2</text>
<text x="438.9" y="313.1" transform="rotate(-90 438.9 313.1)">15</text>
<text x="442.4" y="313.1" transform="rotate(-90 442.4 313.1)">16</text>
<text x="445.9" y="313.1" transform="rotate(-90 445.9 313.1)">17</text>
<text x="449.4" y="313.1" transform="rotate(-90 449.4 313.1)">18</text>
<text x="453" y="313.1" transform="rotate(-90 453 313.1)">19</text>
<text x="456.5" y="313.1" transform="rotate(-90 456.5 313.1)">20</text>
<text x="460" y="313.1" transform="rotate(-90 460 313.1)">21</text>
<text x="463.5" y="313.1" transform="rotate(-90 463.5 313.1)">22</text>
<text x="467.1" y="313.1" transform="rotate(-90 467.1 313.1)">23</text>
<text x="470.6" y="313.1" transform="rotate(-90 470.6 313.1)">24</text>
<text x="394.5" y="505.9">8</text>
<text x="394.5" y="509.4">7</text>
<text x="399.7" y="507.3">8</text>
<text x="394.5" y="512.9">6</text>
<text x="399.7" y="514.3">6</text>
<text x="399.7" y="510.8">7</text>
<text x="394.5" y="516.5">5</text>
<text x="394.5" y="520">4</text>
<text x="399.7" y="517.9">5</text>
<text x="399.7" y="521.4">4</text>
<text x="99.9" y="523.5">2</text>
<text x="99.9" y="527">1</text>
<text x="394.5" y="523.5">3</text>
<text x="394.5" y="527">2</text>
<text x="399.7" y="524.9">3</text>
<text x="394.5" y="530.6">1</text>
<text x="399.7" y="528.5">2</text>
<text x="399.7" y="532">1</text>
</g>
<g font-size="3.2" fill="#f00">
<text x="147.7" y="255.4">6</text>
<text x="151.2" y="257.2">VDD</text>
<text x="223.6" y="511.2">4</text>
<text x="227.1" y="512.9">VCC</text>
</g>
<g font-size="3.2" fill="#800000">
<text x="106.9" y="454.4">1</text>
<text x="106.9" y="457.9">2</text>
<text x="106.9" y="461.4">3</text>
<text x="106.9" y="465">4</text>
<text x="106.9" y="468.5">5</text>
</g>
<g font-size="2.5" fill="#000080">
<text x="426" y="29.9" transform="rotate(-90 426 29.9)">L5</text>
<text x="440.1" y="28.1" transform="rotate(-90 440.1 28.1)">L4</text>
<text x="456" y="29.9" transform="rotate(-90 456 29.9)">L3</text>
<text x="471.8" y="28.1" transform="rotate(-90 471.8 28.1)">L2</text>
<text x="487.7" y="29.9" transform="rotate(-90 487.7 29.9)">L1</text>
<text x="429" y="59.1">R13</text>
<text x="443.1" y="57.3">R4</text>
<text x="459" y="59.1">R11</text>
<text x="474.8" y="57.3">R3</text>
<text x="490.7" y="59.1">R19</text>
<text x="429" y="62.1">1K</text>
<text x="443.1" y="60.3">1K</text>
<text x="459" y="62.1">1K</text>
<text x="474.8" y="60.3">1K</text>
<text x="490.7" y="62.1">1K</text>
<text x="472.7" y="131.6">1K</text>
<text x="443.4" y="136.7">Switch</text>
<text x="473.9" y="138.5">R24</text>
<text x="472.7" y="158">1K</text>
<text x="443.4" y="163.2">Switch</text>
<text x="473.9" y="164.9">R23</text>
<text x="214.6" y="237.2">R20</text>
<text x="189.4" y="242.5">DTR</text>
<text x="77.8" y="250">C13</text>
<text x="114.8" y="250">C10</text>
<text x="196.5" y="249.6">RXD0</text>
<text x="70.8" y="256.6">0.1uF</text>
<text x="108.5" y="256.6">47uf</text>
<text x="189.4" y="256.6">RTS</text>
<text x="196.5" y="253.1">TXD0</text>
<text x="49.5" y="263.2">C9</text>
<text x="61.5" y="261.4">0.1uF</text>
<text x="61.5" y="258.4">C12</text>
<text x="214.6" y="260.2">R18</text>
<text x="489.3" y="261.9">TXD0</text>
<text x="492.8" y="258.4">Sw_bttn</text>
<text x="49.5" y="266.2">47uf</text>
<text x="344.1" y="265.9">C5</text>
<text x="354.7" y="265.9">C6</text>
<text x="489.3" y="268.9">Switch</text>
<text x="489.3" y="265.5">RXD0</text>
<text x="529.5" y="268.6">5K</text>
<text x="529.7" y="265.5">R8</text>
<text x="121.1" y="272.5">R21</text>
<text x="344.1" y="273">100uF</text>
<text x="354.7" y="272.7">0.1uF</text>
<text x="484" y="275.9">L1</text>
<text x="329.8" y="276.9">R7</text>
<text x="330" y="280">10k</text>
<text x="415.2" y="276">Input_1</text>
<text x="415.2" y="279.6">Input_2</text>
<text x="484" y="279.4">L2</text>
<text x="121.1" y="284.9">R22</text>
<text x="415.2" y="283.1">Bat_lev</text>
<text x="484" y="283.1">L3</text>
<text x="484.1" y="286.6">L4</text>
<text x="484" y="290.2">L5</text>
<text x="337.1" y="299.4">C7</text>
<text x="415.2" y="297.2">LC_DT</text>
<text x="337.1" y="306.2">0.1uF</text>
<text x="393.7" y="323.3">1K</text>
<text x="393.9" y="320.2">R14</text>
<text x="400.8" y="323.3">1K</text>
<text x="400.9" y="320.2">R10</text>
<text x="407.8" y="323.3">1K</text>
<text x="408" y="320.2">R9</text>
<text x="441.9" y="325.6" transform="rotate(-90 441.9 325.6)">LC_CLK</text>
<text x="157.7" y="350.1">EN</text>
<text x="103" y="357.2">DTR</text>
<text x="119.3" y="355.4">R12</text>
<text x="103" y="388.9">RTS</text>
<text x="119.3" y="387.2">R17</text>
<text x="157.7" y="396">IO0</text>
<text x="754.4" y="401.3">SW_IN</text>
<text x="783.9" y="406.6">Sw_bttn</text>
<text x="356.4" y="412">1K</text>
<text x="356.4" y="409">R1</text>
<text x="753.3" y="417">C14</text>
<text x="763.9" y="417">0.1uF</text>
<text x="374.6" y="436.6">Bat+</text>
<text x="85.4" y="471.8">BAT+</text>
<text x="708.9" y="471.8">BOOT</text>
<text x="255.9" y="477.6">C4</text>
<text x="731" y="477.1">IO0</text>
<text x="777.8" y="477.1">EN</text>
<text x="255.9" y="484.3">10uf</text>
<text x="813.9" y="480.7">EN</text>
<text x="705.7" y="487.5">C8</text>
<text x="774.5" y="491.1">C11</text>
<text x="785.1" y="491.1">0.1uF</text>
<text x="210" y="501.8">R2</text>
<text x="271.7" y="501.8">R6</text>
<text x="271.8" y="498.3">1K</text>
<text x="124.2" y="507.1">Bat+ve_after</text>
<text x="215.6" y="507.1">510R</text>
<text x="378.2" y="505.4">Input_1</text>
<text x="378.2" y="508.9">Input_2</text>
<text x="271.7" y="512.4">R5</text>
<text x="271.8" y="514.2">1K</text>
<text x="378.2" y="515.9">LC_DT</text>
<text x="378.2" y="512.4">LC_CLK</text>
<text x="133.4" y="519.5">R16</text>
<text x="147.6" y="519.5">R15</text>
<text x="213.6" y="516.4">C2</text>
<text x="257.7" y="516.4">C3</text>
<text x="267.1" y="517.7">Bat+ve_after</text>
<text x="88.9" y="523">Bat+</text>
<text x="113.5" y="524.8">Bat+ve_after</text>
<text x="213.6" y="523.1">10uf</text>
<text x="257.7" y="523.1">10uf</text>
<text x="134.5" y="537.1">Bat_lev</text>
<text x="880.2" y="566.2">0.1uF</text>
</g>
<text font-size="2.5" fill="#00f" x="361.8" y="290.3">EN</text>
</svg>
